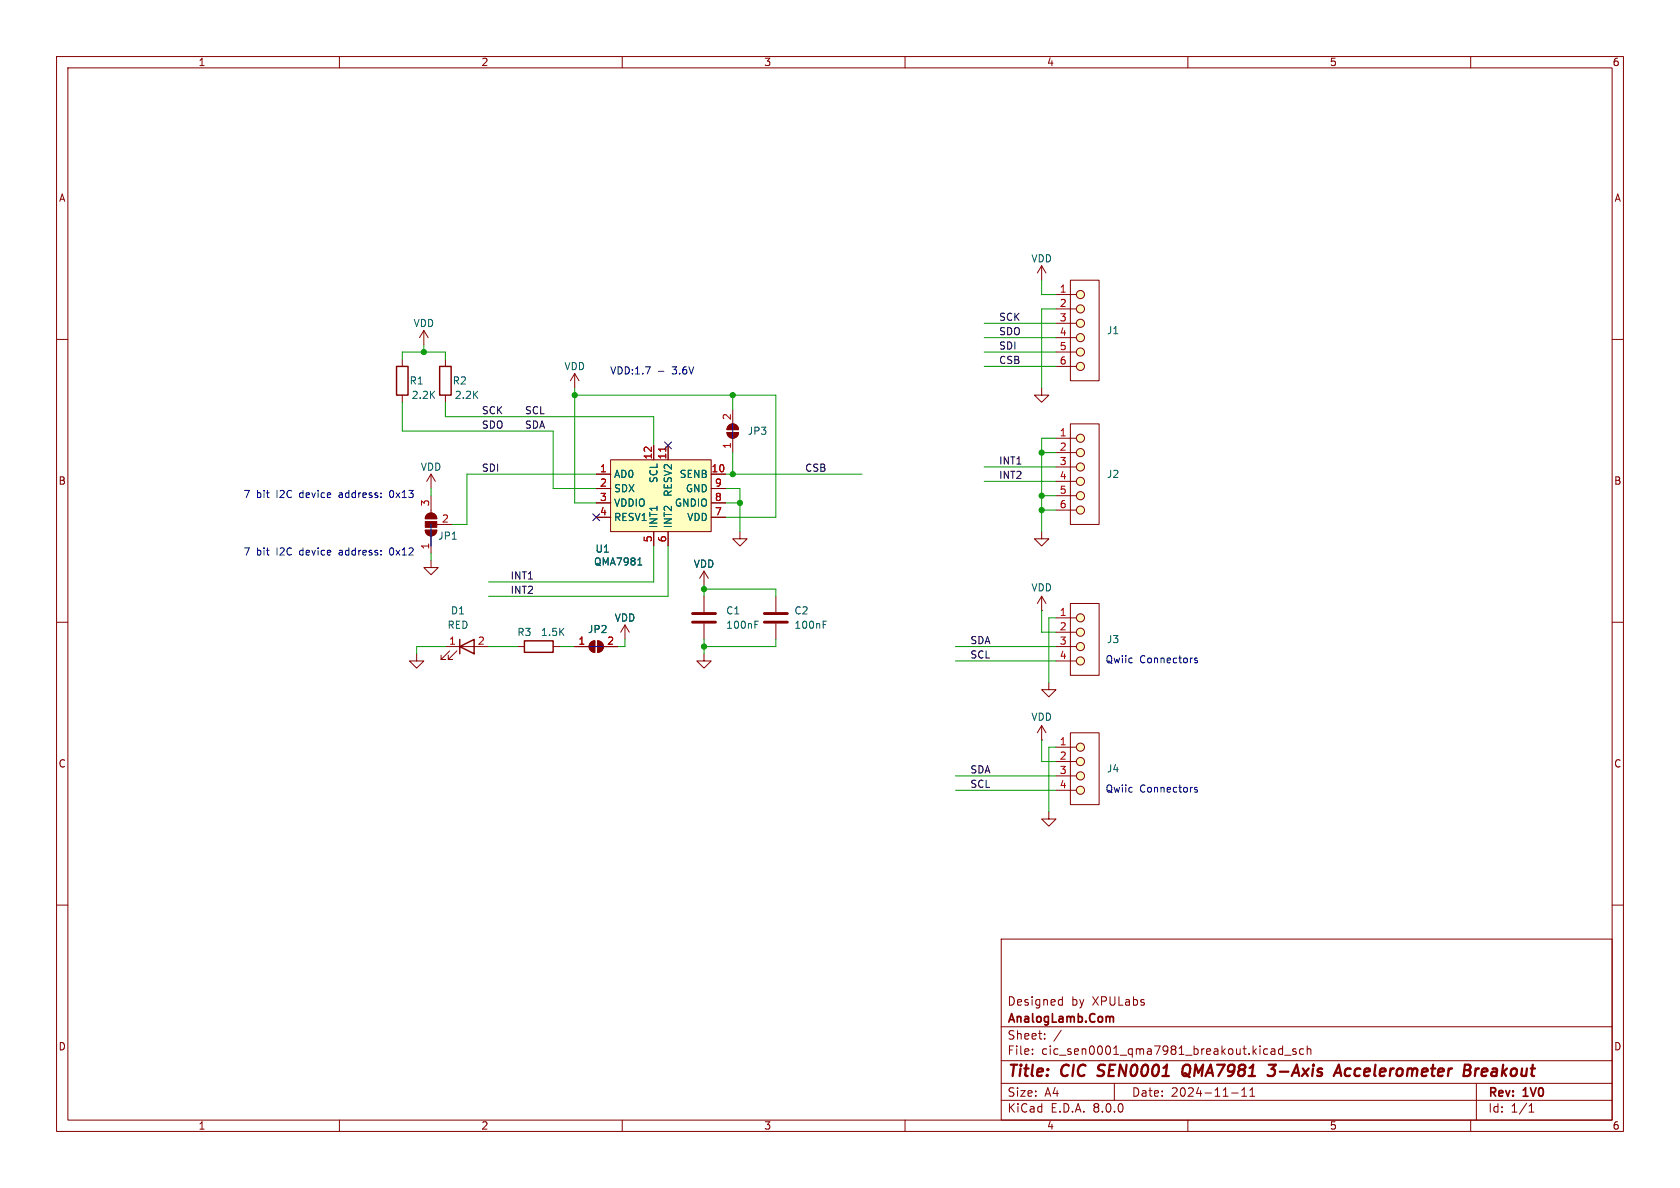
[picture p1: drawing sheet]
<svg xmlns="http://www.w3.org/2000/svg" width="297mm" height="210mm" viewBox="0 0 297 210" stroke-linecap="round" stroke-linejoin="round" font-family="sans-serif">
<g fill="none" stroke="#840000" stroke-width=".18">
<path d="M10 10h277v190h-277zM12 12h273v186h-273zM60 10v2M110 10v2M160 10v2M210 10v2M260 10v2M10 60h2M285 60h2M10 110h2M101.6 114.3h2.5M104.4 113.6l.8-.3v2a1.02 1.02 0 0 1-1-.6 1.02 1.02 0 0 1 .2-1.1z"/>
<path d="M105.7 113.3a1.02 1.02 0 0 1 1 1 1.02 1.02 0 0 1-1 1zM106.7 114.3h2.5M110.5 110.5l-.8 1.3M110.5 110.5v2.5M110.5 110.5l.8 1.3M124.5 115.6v1.2h1.2l-1.2 1.3-1.3-1.3h1.3M124.5 101v2.5M124.5 105.4v2.8M124.5 110.2v2.8M124.5 101l-.8 1.2M124.5 101l.7 1.2M137.2 105.4v2.8"/>
<path d="M137.2 110.2v2.8M285 110h2M186.7 139.7h3.5M186.7 137.2h3.5M186.7 134.6h3.5M186.7 132.1h3.5M189.2 129.5h5.1v12.7h-5.1zM10 160h2M285 160h2M177 166h108v32h-108zM187.4 176.7l.4 .1M187.8 176.2v1.5"/>
<path d="M187.8 177.6l-.4 .1M60 198v2M110 198v2M160 198v2M177 194.5h108M177 191.5h108M177 187.5h108M177 181.5h108M182.5 186.3v.1M182.5 185.5v.1M184.7 183.6v.1M184.7 182.8v.1"/>
<path d="M187.6 182.1l-1.3 2M197 191.5v3M210 198v2M217.7 193.2h1.2M219.5 193.8h.9M219.5 192.7l.5-.4v1.5M221 193.8h.8M221 192.7l.4-.4v1.5M226.7 184.9v1.5M226.7 185.5l-.4-.1-.3 .3v.4l.2 .2h.5M227.1 186.5h1.1M229.1 185.5l-.4-.1-.2 .2 .1 .2 .5 .2v.3h-.6"/>
<path d="M230.5 185.5l-.5-.1-.3 .3v.4l.2 .2h.6M231.1 185.5l.2-.1 .4 .1v.9M231.1 184.9v1.5M260 198v2M261 191.5v6.5M270.3 196.6h.9M270.3 195.5l.4-.4v1.5"/>
<circle cx="191" cy="132.1" r=".72"/>
<circle cx="191" cy="139.7" r=".72"/>
<circle cx="191" cy="137.2" r=".72"/>
<circle cx="191" cy="134.6" r=".72"/>
</g>
<g fill="none" stroke="#840000" stroke-width=".4">
<path d="M194 190.1l.3 .1M194.3 188.4l-.1 .2v.4M209.4 189.7l.3 .1 .4 .5M210 188.2a.77 .77 0 0 0-.9 .7l-.1 .6 .1 .4 .1 .2a.71 .71 0 0 0 1-.2M224.3 188.2h1.3l-.8 .8h.3l.2 .2 .1 .2-.2 .6-.3 .2-.7-.1M235.8 190.2l.9-2 .4 2M236 189.6h1M238.6 188.9a.66 .66 0 0 0-.8 .4v.7l.3 .2h.3M259.9 189.4v.4M259.9 188.4l.1 .4-.2 .2M260.9 188.9l-.2 1.3M261.5 188.9l-.4 .1-.3 .3"/>
<path d="M262.1 189l-.2 .9 .3 .3M262.9 189.4l-.9 .1"/>
</g>
<path d="M196.4 179.7l.4 .1v.1v.8" fill="none" stroke="#840000" stroke-width=".3"/>
<g fill="#ffffc2" stroke="#ffffc2" stroke-width=".18">
<circle cx="191" cy="139.7" r=".72"/>
<circle cx="191" cy="137.2" r=".72"/>
<circle cx="191" cy="134.6" r=".72"/>
<circle cx="191" cy="132.1" r=".72"/>
</g>
<path d="M122.4 110h4.1M122.4 108.5h4.1M135.1 110h4.1M135.1 108.5h4.1" fill="none" stroke="#840000" stroke-width=".51"/>
<path d="M133.5 110.4h.4M133.5 109.8h.6M145.5 110.4h.4M145.5 109.8h.6" fill="none" stroke="#006464" stroke-width=".18"/>
<g fill="#840000" stroke="#840000" stroke-width=".18">
<path d="M104.4 113.6l.8-.3v2a1.02 1.02 0 0 1-1-.6 1.02 1.02 0 0 1 .2-1.1z"/>
<path d="M105.7 113.3a1.02 1.02 0 0 1 1 1 1.02 1.02 0 0 1-1 1z"/>
</g>
<path d="M107.9 81.3h17.8v12.7h-17.8z" fill="#ffffc2"/>
<g fill="none" stroke="#840000" stroke-width=".18">
<path d="M74.9 58.4l-.7 1.3M74.9 58.4v2.6M74.9 58.4l.8 1.3M184.1 47v2.5M184.1 47l.8 1.3M184.1 47l-.7 1.3M186.7 59.7h3.5M186.7 57.2h3.5M186.7 54.6h3.5M186.7 52.1h3.5M189.2 49.5h5.1v17.8h-5.1zM71.1 63.5v1.3"/>
<path d="M71.1 69.9v1.2M78.7 63.5v1.3M78.7 69.9v1.2M101.6 66l-.8 1.3M101.6 66v2.6M101.6 66l.8 1.3M115.6 78.7v2.6M118.1 78.7v2.6M128.5 76.5h2.1a1.02 1.02 0 0 1-1.1 1 1.02 1.02 0 0 1-1-1zM128.8 75.2a1.02 1.02 0 0 1 1.1-.2 1.02 1.02 0 0 1 .7 .9h-2.1zM129.5 72.4v2.5M129.5 77.5v2.5"/>
<path d="M184.1 68.6v1.3h1.3l-1.3 1.2-1.2-1.2h1.2M186.7 64.8h3.5M186.7 62.2h3.5M186.7 77.5h3.5M189.2 74.9h5.1v17.8h-5.1zM75.2 93.7h2a1.02 1.02 0 0 1-1 1 1.02 1.02 0 0 1-1-1zM75.5 91a1.02 1.02 0 0 1 1.1-.2 1.02 1.02 0 0 1 .6 .9h-2zM76.2 99.1v1.2h1.3l-1.3 1.3-1.3-1.3h1.3M76.2 83.8v2.6M76.2 87.6v3.1M76.2 94.7v3.1M76.2 83.8l.8 1.3"/>
<path d="M76.2 83.8l-.8 1.3M77.2 92.7h2.8M105.4 83.8h2.5M105.4 86.4h2.5M105.4 88.9h2.5M105.4 91.4h2.5M107.9 81.3h17.8v12.7h-17.8zM115.6 94v2.5M118.1 94v2.5M125.7 83.8h2.6M125.7 86.4h2.6M125.7 88.9h2.6"/>
<path d="M125.7 91.4h2.6M130.8 94v1.3h1.3l-1.3 1.2-1.3-1.2h1.3M184.1 94v1.3h1.3l-1.3 1.2-1.2-1.2h1.2M186.7 90.2h3.5M186.7 87.6h3.5M186.7 85.1h3.5M186.7 82.6h3.5M186.7 80h3.5M73.7 115.6v1.2h1.2l-1.2 1.3-1.3-1.3h1.3M78.7 114.3h7.7M79.5 115.1l-1.5 1.5h.7h-.7v-.8M80.8 115.1l-1.6 1.5h.8h-.8v-.8"/>
<path d="M91.4 114.3h1.3M97.8 114.3h1.3M101.6 114.3h2.5M106.7 114.3h2.5M184.1 108h.1M184.1 105.4v2.6M184.1 105.4l-.7 1.3M184.1 105.4l.8 1.3M186.7 116.8h3.5M186.7 114.3h3.5M186.7 111.8h3.5M186.7 109.2h3.5"/>
<path d="M189.2 106.7h5.1v12.7h-5.1zM184.1 130.8h.1M184.1 128.3l-.7 1.2M184.1 128.3v2.5M184.1 128.3l.8 1.2M185.4 120.7v1.2h1.3l-1.3 1.3-1.3-1.3h1.3M185.4 143.5v1.3h1.3l-1.3 1.3-1.3-1.3h1.3"/>
<circle cx="191" cy="57.1" r=".72"/>
<circle cx="191" cy="52.1" r=".72"/>
<circle cx="191" cy="54.6" r=".72"/>
<circle cx="191" cy="59.7" r=".72"/>
<circle cx="191" cy="77.5" r=".72"/>
<circle cx="191" cy="62.2" r=".72"/>
<circle cx="191" cy="64.8" r=".72"/>
<circle cx="191" cy="80" r=".72"/>
<circle cx="191" cy="82.5" r=".72"/>
<circle cx="191" cy="85.1" r=".72"/>
<circle cx="191" cy="87.6" r=".72"/>
<circle cx="191" cy="90.2" r=".72"/>
<circle cx="191" cy="114.3" r=".72"/>
<circle cx="191" cy="109.2" r=".72"/>
<circle cx="191" cy="111.8" r=".72"/>
<circle cx="191" cy="116.8" r=".72"/>
</g>
<path d="M117.7 79v.8" fill="none" stroke="#a90000" stroke-width=".18"/>
<path d="M112.8 99.9h.7" fill="none" stroke="#006464" stroke-width=".18"/>
<g fill="#840000" stroke="#840000" stroke-width=".18">
<path d="M128.5 76.5h2.1a1.02 1.02 0 0 1-1.1 1 1.02 1.02 0 0 1-1-1z"/>
<path d="M128.8 75.2a1.02 1.02 0 0 1 1.1-.2 1.02 1.02 0 0 1 .7 .9h-2.1z"/>
<path d="M75.2 93.7h2a1.02 1.02 0 0 1-1 1 1.02 1.02 0 0 1-1-1z"/>
<path d="M75.2 92.2h2v1h-2z"/>
<path d="M75.5 91a1.02 1.02 0 0 1 1.1-.2 1.02 1.02 0 0 1 .6 .9h-2z"/>
</g>
<g fill="#ffffc2" stroke="#ffffc2" stroke-width=".18">
<circle cx="191" cy="116.8" r=".72"/>
<circle cx="191" cy="114.3" r=".72"/>
<circle cx="191" cy="111.8" r=".72"/>
<circle cx="191" cy="109.2" r=".72"/>
<circle cx="191" cy="64.8" r=".72"/>
<circle cx="191" cy="62.2" r=".72"/>
<circle cx="191" cy="59.7" r=".72"/>
<circle cx="191" cy="57.1" r=".72"/>
<circle cx="191" cy="54.6" r=".72"/>
<circle cx="191" cy="52.1" r=".72"/>
<circle cx="191" cy="90.2" r=".72"/>
<circle cx="191" cy="87.6" r=".72"/>
<circle cx="191" cy="85.1" r=".72"/>
<circle cx="191" cy="82.5" r=".72"/>
<circle cx="191" cy="80" r=".72"/>
<circle cx="191" cy="77.5" r=".72"/>
</g>
<path d="M70.1 64.8h2v5.1h-2zM77.7 64.8h2.1v5.1h-2.1zM81.3 114.3l2.5-1.3v2.6zM81.3 113v2.6M92.7 113.3h5.1v2h-5.1z" fill="none" stroke="#840000" stroke-width=".25"/>
<path d="M116.4 65.6h1M129.5 74.9v2.6M69 97l-.1 .3 .1 .7M69 86.8l-.1 .4 .1 .6M76.2 92.7v3.8M101.6 114.3h7.6M211.7 116.4l-.3-.1-.2 .2v.2l.5 .1v.3h-.5M211.7 139.2h-.3l-.2 .2v.1l.5 .2v.3h-.5" fill="none" stroke="#0000c2" stroke-width=".18"/>
<g fill="none" stroke="#009600" stroke-width=".18">
<path d="M174 59.7h12.7M174 57.2h12.7M184.1 49.5v2.6h2.6M186.7 54.6h-2.6v14M71.1 63.5v-1.3h7.6v1.3M71.1 71.1v5.1h26.7v10.2h7.6M74.9 61v1.2M78.7 71.1v2.6h36.9v5M101.6 69.9h35.6v21.5h-8.9M101.6 68.6v20.3h3.8M129.5 69.9v2.5M174 62.2h12.7"/>
<path d="M174 64.8h12.7M186.7 77.5h-2.6v16.5M76.2 86.4v1.2M76.2 97.8v1.3M105.4 83.8h-22.9v8.9h-2.5M115.6 96.5v6.4h-29.2M118.1 96.5v8.9h-31.7M128.3 83.8h24.1M128.3 86.4h2.5v7.6M128.3 88.9h2.5M129.5 80v3.8M174 85.1h12.7"/>
<path d="M174 82.6h12.7M184.1 80h2.6M184.1 90.2h2.6M184.1 87.6h2.6M78.7 114.3h-5v1.3M86.4 114.3h5M99.1 114.3h2.5M110.5 113v1.3h-1.3M124.5 104.1h12.7v1.3M124.5 103.5v1.9M124.5 113v2.6M137.2 113v1.3h-12.7"/>
<path d="M168.9 114.3h17.8M168.9 116.8h17.8M184.1 108v3.8h2.6M186.7 109.2h-1.3v11.5M168.9 137.2h17.8M168.9 139.7h17.8M184.1 130.8v3.8h2.6M186.7 132.1h-1.3v11.4"/>
</g>
<path d="M117.5 78.1l1.2 1.2M118.7 78.1l-1.2 1.2M104.8 90.8l1.2 1.2M106 90.8l-1.2 1.2" fill="none" stroke="#000084" stroke-width=".18"/>
<g fill="#009600" stroke="#009600" stroke-width=".18">
<circle cx="184.1" cy="80" r=".46"/>
<circle cx="130.8" cy="88.9" r=".46"/>
<circle cx="129.5" cy="83.8" r=".46"/>
<circle cx="124.5" cy="114.3" r=".46"/>
<circle cx="124.5" cy="104.1" r=".46"/>
<circle cx="101.6" cy="69.9" r=".46"/>
<circle cx="129.5" cy="69.9" r=".46"/>
<circle cx="184.1" cy="87.6" r=".46"/>
<circle cx="184.1" cy="90.2" r=".46"/>
<circle cx="74.9" cy="62.2" r=".46"/>
</g>
<g font-size="2.8" fill="#840000">
<text x="178" y="190.9">Title:</text>
<text x="187.7" y="190.9">CIC</text>
<text x="194.9" y="190.9">SEN0001</text>
<text x="210.7" y="190.9">QMA7981</text>
<text x="226.7" y="190.9">3-Axis</text>
<text x="239.3" y="190.9">Accelerometer</text>
<text x="262.8" y="190.9">Breakout</text>
</g>
<g font-size="2.1" fill="#840000">
<text x="178" y="178">Designed</text>
<text x="189.4" y="178">by</text>
<text x="193.2" y="178">XPULabs</text>
<text x="178" y="184">Sheet:</text>
<text x="178" y="181.2">AnalogLamb.Com</text>
<text x="178" y="186.7">File:</text>
<text x="184.1" y="186.7">cic_sen0001_qma7981_breakout.kicad_sch</text>
<text x="178" y="196.9">KiCad</text>
<text x="178" y="194.1">Size:</text>
<text x="184.7" y="194.1">A4</text>
<text x="185.7" y="196.9">E.D.A.</text>
<text x="193.3" y="196.9">8.0.0</text>
<text x="200" y="194.1">Date:</text>
<text x="207" y="194.1">2024-11-11</text>
<text x="263" y="194.3">Rev:</text>
<text x="263" y="196.9">Id:</text>
<text x="267.1" y="196.9">1/1</text>
<text x="269.4" y="194.3">1V0</text>
</g>
<g font-size="1.8" fill="#840000">
<text x="35" y="11.9">1</text>
<text x="85" y="11.9">2</text>
<text x="135" y="11.9">3</text>
<text x="185" y="11.9">4</text>
<text x="235" y="11.9">5</text>
<text x="285" y="11.9">6</text>
<text x="10.3" y="35.9">A</text>
<text x="285.3" y="35.9">A</text>
<text x="10.3" y="85.9">B</text>
<text x="285.3" y="85.9">B</text>
<text x="10.3" y="135.9">C</text>
<text x="285.3" y="135.9">C</text>
<text x="10.3" y="185.9">D</text>
<text x="285.3" y="185.9">D</text>
<text x="35" y="199.9">1</text>
<text x="85" y="199.9">2</text>
<text x="135" y="199.9">3</text>
<text x="185" y="199.9">4</text>
<text x="235" y="199.9">5</text>
<text x="285" y="199.9">6</text>
</g>
<g font-size="1.8" fill="#006464">
<text x="182.2" y="46.6">VDD</text>
<text x="73" y="58">VDD</text>
<text x="195.6" y="59.3">J1</text>
<text x="99.7" y="65.6">VDD</text>
<text x="72.3" y="68.2">R1</text>
<text x="72.7" y="70.7">2.2K</text>
<text x="79.9" y="68.2">R2</text>
<text x="80.3" y="70.7">2.2K</text>
<text x="132.1" y="77.1">JP3</text>
<text x="74.3" y="83.4">VDD</text>
<text x="108.5" y="84.7">AD0</text>
<text x="108.5" y="87.2">SDX</text>
<text x="108.5" y="89.8">VDDIO</text>
<text x="116.4" y="85.5" transform="rotate(-90 116.4 85.5)">SCL</text>
<text x="119" y="87.9" transform="rotate(-90 119 87.9)">RESV2</text>
<text x="119.2" y="89.8">GNDIO</text>
<text x="120.1" y="84.7">SENB</text>
<text x="121.1" y="87.2">GND</text>
<text x="195.6" y="84.7">J2</text>
<text x="77.4" y="95.6">JP1</text>
<text x="108.5" y="92.3">RESV1</text>
<text x="116.4" y="93.5" transform="rotate(-90 116.4 93.5)">INT1</text>
<text x="119" y="93.5" transform="rotate(-90 119 93.5)">INT2</text>
<text x="121.4" y="92.3">VDD</text>
<text x="104.9" y="100.2">QMA7981</text>
<text x="105.2" y="97.9">U1</text>
<text x="122.5" y="100.6">VDD</text>
<text x="182.2" y="104.7">VDD</text>
<text x="79" y="111.4">RED</text>
<text x="79.6" y="108.8">D1</text>
<text x="91.4" y="112.6">R3</text>
<text x="95.5" y="112.6">1.5K</text>
<text x="103.8" y="112.1">JP2</text>
<text x="108.6" y="110.1">VDD</text>
<text x="128.3" y="108.8">C1</text>
<text x="128.3" y="111.4">100nF</text>
<text x="140.3" y="108.8">C2</text>
<text x="140.3" y="111.4">100nF</text>
<text x="195.6" y="113.9">J3</text>
<text x="182.2" y="127.6">VDD</text>
<text x="195.6" y="136.8">J4</text>
</g>
<g font-size="1.8" fill="#a90000">
<text x="187.3" y="51.8">1</text>
<text x="187.3" y="54.4">2</text>
<text x="187.3" y="56.9">3</text>
<text x="187.3" y="59.4">4</text>
<text x="187.3" y="62">5</text>
<text x="187.3" y="64.5">6</text>
<text x="129.3" y="74.4" transform="rotate(-90 129.3 74.4)">2</text>
<text x="187.3" y="77.2">1</text>
<text x="106" y="83.6">1</text>
<text x="115.3" y="81.3" transform="rotate(-90 115.3 81.3)">12</text>
<text x="117.9" y="81.3" transform="rotate(-90 117.9 81.3)">11</text>
<text x="125.7" y="83.6">10</text>
<text x="129.3" y="79.4" transform="rotate(-90 129.3 79.4)">1</text>
<text x="187.3" y="79.8">2</text>
<text x="187.3" y="82.3">3</text>
<text x="75.9" y="89.6" transform="rotate(-90 75.9 89.6)">3</text>
<text x="106" y="86.1">2</text>
<text x="106" y="88.6">3</text>
<text x="126.3" y="88.6">8</text>
<text x="126.3" y="86.1">9</text>
<text x="187.3" y="84.8">4</text>
<text x="187.3" y="87.4">5</text>
<text x="187.3" y="89.9">6</text>
<text x="78" y="92.5">2</text>
<text x="106" y="91.2">4</text>
<text x="115.3" y="96" transform="rotate(-90 115.3 96)">5</text>
<text x="117.9" y="96" transform="rotate(-90 117.9 96)">6</text>
<text x="126.3" y="91.2">7</text>
<text x="75.9" y="97.2" transform="rotate(-90 75.9 97.2)">1</text>
<text x="187.3" y="109">1</text>
<text x="187.3" y="111.5">2</text>
<text x="79.3" y="114">1</text>
<text x="84.4" y="114">2</text>
<text x="102.2" y="114">1</text>
<text x="107.2" y="114">2</text>
<text x="187.3" y="114">3</text>
<text x="187.3" y="116.6">4</text>
<text x="187.3" y="131.8">1</text>
<text x="187.3" y="134.4">2</text>
<text x="187.3" y="136.9">3</text>
<text x="187.3" y="139.4">4</text>
</g>
<g font-size="1.8" fill="#0f0f0f">
<text x="176.5" y="59.3">SDO</text>
<text x="176.5" y="56.8">SCK</text>
<text x="176.5" y="64.4">CSB</text>
<text x="176.5" y="61.9">SDI</text>
<text x="85.1" y="73.3">SCK</text>
<text x="85.1" y="75.9">SDO</text>
<text x="92.7" y="75.9">SDA</text>
<text x="92.7" y="73.3">SCL</text>
<text x="85.1" y="83.5">SDI</text>
<text x="142.2" y="83.5">CSB</text>
<text x="176.5" y="82.2">INT1</text>
<text x="176.5" y="84.7">INT2</text>
<text x="90.2" y="102.5">INT1</text>
<text x="90.2" y="105.1">INT2</text>
<text x="171.4" y="114">SDA</text>
<text x="171.4" y="116.5">SCL</text>
<text x="171.4" y="136.8">SDA</text>
<text x="171.4" y="139.4">SCL</text>
</g>
<g font-size="1.8" fill="#0000c2">
<text x="107.8" y="66.4">VDD:1.7</text>
<text x="118.9" y="66.4">3.6V</text>
<text x="42.9" y="88.2">7</text>
<text x="45.3" y="88.2">bit</text>
<text x="49" y="88.2">I2C</text>
<text x="53.2" y="88.2">device</text>
<text x="60.4" y="88.2">address:</text>
<text x="69.5" y="88.2">0x13</text>
<text x="42.9" y="98.4">7</text>
<text x="45.3" y="98.4">bit</text>
<text x="49" y="98.4">I2C</text>
<text x="53.2" y="98.4">device</text>
<text x="60.4" y="98.4">address:</text>
<text x="69.5" y="98.4">0x12</text>
<text x="195.4" y="117.5">Qwiic</text>
<text x="201.5" y="117.5">Connectors</text>
<text x="195.4" y="140.3">Qwiic</text>
<text x="201.5" y="140.3">Connectors</text>
</g>
</svg>
